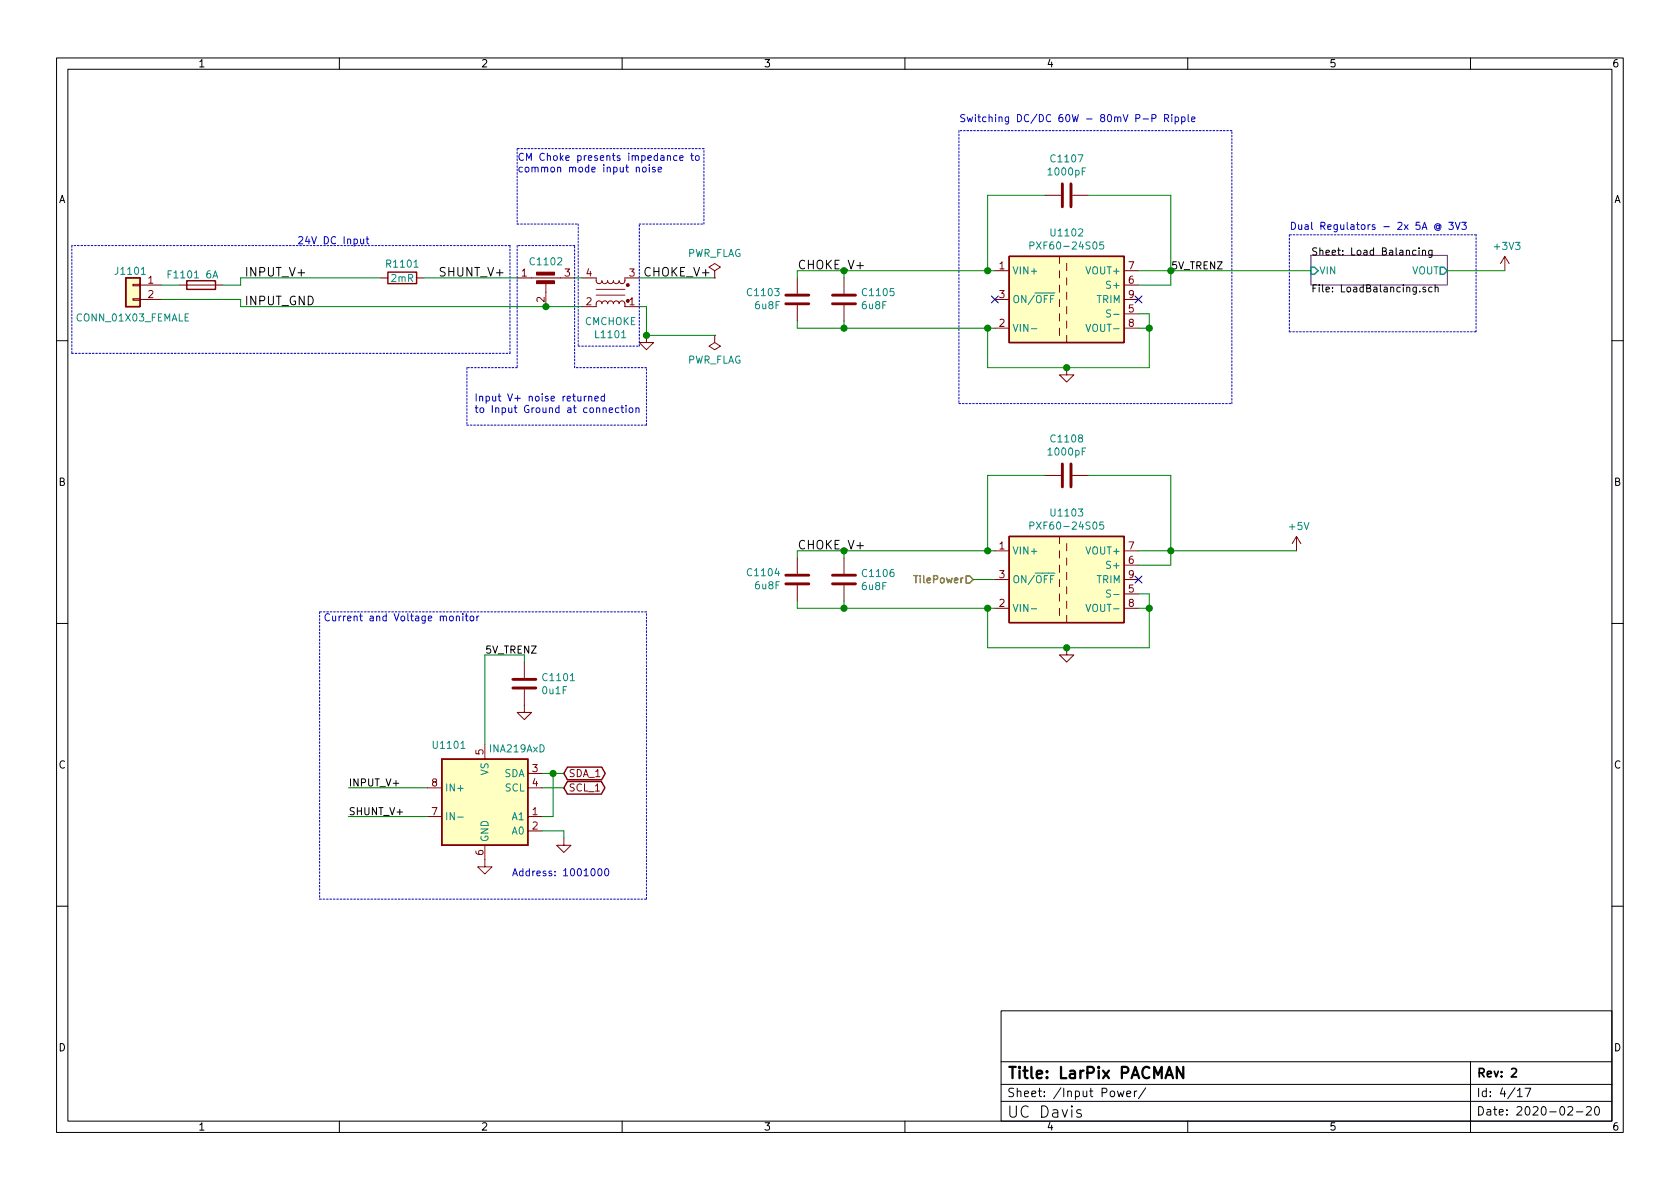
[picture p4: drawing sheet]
<svg xmlns="http://www.w3.org/2000/svg" width="297mm" height="210mm" viewBox="0 0 297 210" stroke-linecap="round" stroke-linejoin="round" font-family="sans-serif">
<g fill="none" stroke="#000" stroke-width=".18">
<path d="M10 10.2h277v190.1h-277zM12 12.2h273v186.1h-273zM60 10.2v2M110 10.2v2M160 10.2v2M210 10.2v2M260 10.2v2M250.4 44.3l-.4-.1-.2 .3 .1 .5h.5M250.9 43.8v.1M250.9 44.2v.9M251 51.5v.1M251.5 44.4l.2-.2 .3 .1 .1 .8"/>
<path d="M251.5 44.2v.9M252.1 50.8h-.4l-.1 .2v.1l.5 .2v.3h-.5M253.2 44.2v1.1l-.2 .2h-.3M253.2 44.3l-.4-.1-.2 .3 .1 .5h.5M253.2 50.8h-.4l-.2 .2 .1 .6h.5M253.7 50.9l.2-.1h.3l.1 .8M253.7 50.4v1.2M10 60.2h2M285 60.2h2M10 110.2h2M285 110.2h2M10 160.2h2"/>
<path d="M177 178.7h108v19.6h-108zM285 160.2h2M60 198.3v2M110 198.3v2M160 198.3v2M177 194.8h108M177 191.8h108M177 187.8h108M191.1 196.3l-.5-.1-.2 .3 .1 .3 .6 .2 .1 .2-.1 .3-.2 .1-.5-.1M197.6 192.9l.3 1 .2-.7 .3 .7 .3-1M199.2 193.4l.7-.1v-.3l-.5-.1-.2 .2 .1 .8h.6M200.6 192.9v1"/>
<path d="M201 192.9l-.3 .1-.1 .2M202.6 192.4l-1.3 1.9M210 198.3v2M260 187.7v12.6M268.3 192.9l.4-.5v1.5M268.3 193.9h.8M269.6 192.4h1l-.6 1.5M277.2 195.8l.6-.1 .2 .1 .1 .3-1 1.1h1M278.7 196.6h1.2M280.5 195.8l.6-.1 .2 .1 .1 .3-1 1.1h1M282.1 195.8l.2-.1a.81 .81 0 0 1 .6 .6 .81 .81 0 0 1-.3 .8l-.2 .1a.81 .81 0 0 1-.5-.6 .81 .81 0 0 1 .2-.8z"/>
</g>
<path d="M267.3 189.1l.5-.2 .3 .2v.3l-.9 1h.9" fill="none" stroke="#000" stroke-width=".3"/>
<path d="M209.2 188.7v2l-1.1-2v2" fill="none" stroke="#000" stroke-width=".4"/>
<path d="M231.8 45.2h24.1v5.2h-24.1z" fill="none" stroke="#840084" stroke-width=".18"/>
<path d="M231.8 47.2h.6l.6 .7-.6 .6h-.6zM254.6 47.2h.7l.6 .7-.6 .6h-.7z" fill="none" stroke="#008484" stroke-width=".25"/>
<g fill="none" stroke="#840000" stroke-width=".18">
<path d="M184.8 34.5h2.8M189.6 34.5h2.8M23.5 52.8h1.3v.3h-1.3zM23.5 50.3h1.3v.2h-1.3zM24.8 50.4h3.8M24.8 53h3.8M31.7 50.4h7.7M67.3 49.1h1.3M73.7 49.1h1.2M91.4 49.1h10.2M96.5 49.9v4.3M102.9 49.1h2.5l.1 .8 .4 .3 .4-.2 .1-.3 .1 .3 .3 .2 .5-.2 .1-.3 .2 .3 .3 .2 .4-.2 .2-.3 .1 .3 .2 .1h.5l.2-.4 .2 .3 .4 .2 .4-.4v-.7h2.5"/>
<path d="M102.9 54.2h2.5l.1-.7 .4-.3 .4 .2 .1 .3 .1-.3 .3-.2 .5 .1 .1 .4 .3-.4 .4-.1 .2 .2 .2 .3 .1-.4 .5-.1 .3 .2 .1 .3 .2-.4 .4-.1 .3 .3 .1 .7h2.5M105.4 52.2h5.1M105.4 51.2h5.1M114.3 59.3v1.3h-1.3l1.3 1.2 1.3-1.2h-1.3M126.4 47.9l1-.7-1-.6-1.1 .6 1.1 .7v1.2M126.4 49.1h.1M126.4 59.3v1.3l-1.1 .6 1.1 .6 1-.6-1-.6M126.4 59.3h.1M141 49.1v2.8M141 54v2.8M149.2 49.1v2.8M149.2 54v2.8"/>
<path d="M175.9 53h2.5M175.9 47.9h2.5M175.9 58h2.5M187.3 45.3v1.3M187.3 47.9v1.2M187.3 50.4v1.3M187.3 53v1.2M187.3 55.5v1.3M187.3 58v1.3M188.6 46.6v1.3M188.6 49.1v1.3M188.6 51.7v1.3"/>
<path d="M188.6 54.2v1.3M188.6 56.8v1.2M188.6 59.3v1.3M198.8 50.4h2.5M198.8 53h2.5M198.8 47.9h2.5M198.8 58h2.5M198.8 55.5h2.5M266.1 45.3l-.8 1.3M266.1 45.3v2.6M266.1 45.3l.7 1.3M188.6 65v1.3h-1.3l1.3 1.3 1.3-1.3h-1.3"/>
<path d="M141 98.7v2.8M149.2 98.7v2.8M175.9 97.4h2.5M184.8 84.1h2.8M187.3 94.9v1.2M187.3 97.4v1.3M187.3 99.9v1.3M188.6 96.1v1.3M188.6 98.7v1.2M189.6 84.1h2.8M198.8 97.4h2.5M198.8 99.9h2.5"/>
<path d="M229.2 94.9l-.7 1.2M229.2 94.9v2.5M229.2 94.9l.8 1.2M92.7 117.1v2.8M141 103.5v2.8M149.2 103.5v2.8M175.9 107.6h2.5M175.9 102.5h2.5M187.3 102.5v1.3M187.3 105v1.3M187.3 107.6v1.2M188.6 114.5v1.3h-1.3l1.3 1.3 1.3-1.3h-1.3"/>
<path d="M188.6 101.2v1.3M188.6 103.8v1.2M188.6 106.3v1.3M188.6 108.8v1.3M198.8 107.6h2.5M198.8 102.5h2.5M198.8 105h2.5M75.6 139.3h2.5M85.7 131.7v2.5M92.7 121.9v4.1h-1.3l1.3 1.2 1.3-1.2h-1.3M93.3 136.8h2.6M93.3 139.3h2.6"/>
<path d="M75.6 144.4h2.5M85.7 149.5v3.8h-1.2l1.2 1.3 1.3-1.3h-1.3M93.3 144.4h2.6M93.3 146.9h2.6M99.7 148.2v1.3h-1.3l1.3 1.2 1.3-1.2h-1.3"/>
</g>
<g fill="#840000" stroke="#840000" stroke-width=".18">
<path d="M94.9 49.7h3.1v.5h-3.1z"/>
<path d="M94.9 48.1h3.1v.5h-3.1z"/>
<circle cx="111" cy="50.4" r=".25"/>
<circle cx="111" cy="53.2" r=".25"/>
</g>
<g fill="none" stroke="#008484" stroke-width=".18">
<path d="M25 48.5h.7M109.9 59.7h.7M182.1 43.4h.6l.1-.2v-.3l-.7-.1v1.2M182.3 58.1h1M185.4 51.8h1.1M186.3 52.3h-.6v1.2M192 57.3l.4 1.3 .4-1.3M195.1 42.8h-.6l-.1 .6 .2-.1h.4l.2 .2-.1 .4-.2 .1-.5-.1M196.4 54.9l-.5-.1-.2 .1v.4l.5 .2 .2 .3-.3 .3-.5-.1M196.9 55.6h1M182.1 93l.6-.1 .1-.2v-.3l-.7-.1v1.3M195.1 92.3h-.6l-.1 .6 .2-.1 .4 .1 .2 .1-.1 .5-.2 .1-.5-.1"/>
<path d="M182.3 107.7h1M185.4 101.3h1.1M186.3 101.8h-.6v1.3M192 106.9l.4 1.2 .4-1.2M196.4 104.4l-.5-.1-.2 .1v.4l.5 .3 .2 .3-.3 .2-.5-.1M196.9 105.1h1M80.9 144.5h1"/>
</g>
<path d="M22.2 49.1h2.6v5.1h-2.6zM33 49.7h5.1v1.5h-5.1zM68.6 48.1h5.1v2.1h-5.1zM178.4 45.3h20.4v15.3h-20.4zM178.4 94.9h20.4v15.2h-20.4zM78.1 134.2h15.2v15.3h-15.2zM100.3 138.2h6l.7 1.1-.7 1.1h-6l-.6-1.1zM100.3 135.7h6.1l.6 1.1-.6 1.1h-6.1l-.6-1.1z" fill="none" stroke="#840000" stroke-width=".25"/>
<g fill="#ffffc2" stroke="#ffffc2" stroke-width=".18">
<path d="M22.2 49.1h2.6v5.1h-2.6z"/>
<path d="M178.4 94.9h20.4v15.2h-20.4z"/>
<path d="M178.4 45.3h20.4v15.3h-20.4z"/>
<path d="M78.1 134.2h15.2v15.3h-15.2z"/>
</g>
<g fill="none" stroke="#840000" stroke-width=".51">
<path d="M187.8 32.5v4.1M189.4 32.5v4.1M138.9 52.2h4.1M138.9 53.7h4.1M147.2 52.2h4.1M147.2 53.7h4.1M187.8 82v4.1M189.4 82v4.1M138.9 101.7h4.1M138.9 103.2h4.1M147.2 101.7h4.1M147.2 103.2h4.1"/>
<path d="M90.7 121.7h4M90.7 120.1h4"/>
</g>
<path d="M161.6 101.8h.7M170.8 101.8h.6l.7 .7-.7 .6h-.6z" fill="none" stroke="#848400" stroke-width=".25"/>
<g fill="none" stroke="#0000c2" stroke-width=".18">
<path d="M112.5 29.7l.2-.1h.3v.8M113.7 29.6h.3l.3 .2v.4l-.3 .2h-.3l-.1-.2zM114.8 29.6v.8M115.8 29.6h-.3l-.2 .1 .1 .2 .4 .2v.3h-.5M116.4 30l.6-.1-.1-.3h-.3l-.2 .1v.7h.5M119.7 27.6l-.4-.1-.2 .3 .1 .5h.5M120.2 27.9l.6-.1-.1-.2-.3-.1-.2 .2v.6h.5M122.1 27.5h.5M122.3 27.1v1.1l.3 .2M123 27.6l.2-.1 .4 .1v.5l-.1 .2-.3 .1-.2-.2zM202.1 21h1M203.7 20.9h.6l.1-.2-.1-.3-.6-.1v1.2"/>
<path d="M205.9 20.9h.6l.1-.2v-.3l-.7-.1v1.2M206.2 20.9l.4 .6M207.2 20.3v.1M207.2 20.7v.8M207.8 20.7h.3l.3 .2-.1 .6h-.5M207.8 20.7v1.2M208.9 20.7h.4l.2 .2-.1 .6h-.5M208.9 20.7v1.2M210.1 20.3v1l.2 .2M210.7 21.1l.6-.1-.1-.3h-.3l-.2 .2v.6h.5M254.5 40a.31 .31 0 0 0-.5-.1 .31 .31 0 0 0 0 .5 .31 .31 0 0 0 .5-.1M254.5 39.8v.5l.1 .1a.55 .55 0 0 0-.3-.9 .55 .55 0 0 0-.7 .7 .61 .61 0 0 0 .4 .5 .61 .61 0 0 0 .7-.1"/>
<path d="M256.2 39.3h.7l-.4 .5 .4 .1v.6l-.2 .1-.5-.1M257.3 39.3l.4 1.3 .5-1.3M258.5 39.3h.7l-.4 .5 .4 .1v.6l-.2 .1-.5-.1M52.8 42l.5-.2 .2 .4-.8 .9h.8M103.3 70.1v.8M103.7 70.1l-.4 .2M104.1 70.2l.2-.1h.3v.8M104.1 70.1v.8M105.2 70.5l.6-.1-.1-.3h-.3l-.2 .1v.7h.5M106.9 70.1h-.4l-.2 .2 .1 .6h.5M106.9 69.6v1.3M107.7 72.5l.6-.1v-.2l-.4-.1-.2 .2 .1 .6h.5"/>
<path d="M109.4 72.2l-.3-.1-.3 .3 .1 .5h.5M109.8 72.1h.5M110 71.7v1.1l.3 .2M110.7 71.7v.1M110.7 72.1v.9M111.4 72.2l.3-.1 .2 .3v.3l-.2 .3-.3-.1-.2-.2zM112.4 72.2l.2-.1 .3 .1 .1 .8M112.4 72.1v.9M79.5 109.1l.2-.2 .4 .2v.4l-.1 .2-.3 .1-.2-.1zM80.7 109.1l.2-.2 .3 .1v.8M80.7 108.9v.9M81.8 108.5v.1"/>
<path d="M81.8 108.9v.9M82.3 108.9h.4M82.4 108.5v1.1l.3 .2M83.2 109.1l.2-.2 .3 .2 .1 .4-.1 .2-.3 .1-.2-.1zM84.3 108.9v.9M84.7 108.9l-.4 .3M90.6 154.9l.5-1.3 .4 1.3M90.8 154.5h.6M92.5 154.1l-.4-.1-.3 .3 .2 .5h.5"/>
</g>
<g fill="none" stroke="#0000c2" stroke-width=".18" stroke-dasharray=".3 .3">
<path d="M91.4 39.6h10.8M91.4 26.3v13.3M102.2 39.6v21.6M113 39.6h11.5M124.5 39.6v-13.3M124.5 26.3h-33.1M169.5 23.1v48.3M217.8 23.1h-48.3M12.7 43.4v19.1M90.2 43.4h-77.5M91.4 43.4v21.6M101.6 43.4h-10.2"/>
<path d="M228 58.7h33M228 41.5v17.2M261 58.7v-17.2M261 41.5h-33M12.7 62.5h77.5M82.5 65v10.2M82.5 75.2h31.8M90.2 62.5v-19.1M91.4 65h-8.9M101.6 65v-21.6M102.2 61.2h10.8M113 61.2v-21.6"/>
<path d="M114.3 75.2v-10.2M114.3 65h-12.7M169.5 71.4h48.3M217.8 71.4v-48.3M56.5 108.2v50.8M114.3 108.2h-57.8M56.5 159h57.8M114.3 159v-50.8"/>
</g>
<g fill="none" stroke="#008400" stroke-width=".18">
<path d="M184.8 34.5h-10.2v13.4M192.4 34.5h14.6v15.9h-5.7M28.6 53h13.9v1.2h60.4M28.6 50.4h3.1M67.3 49.1h-24.8v1.3h-3.1M74.9 49.1h16.5M101.6 49.1h1.3M113 49.1h13.4M113 54.2h1.3v5.1h12.1M141 56.8v1.2h34.9M149.2 47.9v1.2M149.2 56.8v1.2"/>
<path d="M175.9 47.9h-34.9v1.2M201.3 55.5h1.9v9.5h-28.6v-7M201.3 58h1.9M201.3 47.9h30.5M255.9 47.9h10.2M149.2 97.4v1.3M175.9 97.4h-34.9v1.3M184.8 84.1h-10.2v13.3M192.4 84.1h14.6v15.8h-5.7M201.3 97.4h27.9M92.7 117.1v-1.3h-7v15.9M141 106.3v1.3h34.9"/>
<path d="M149.2 106.3v1.3M172.1 102.5h3.8M201.3 105h1.9v9.5h-28.6v-6.9M201.3 107.6h1.9M61.6 139.3h14M95.9 139.3h3.8M95.9 136.8h3.8M97.8 136.8v7.6h-1.9M61.6 144.4h14M95.9 146.9h3.8v1.3"/>
</g>
<path d="M175.3 52.3l1.2 1.3M176.5 52.3l-1.2 1.3M200.7 52.3l1.2 1.3M201.9 52.3l-1.2 1.3M200.7 101.9l1.2 1.2M201.9 101.9l-1.2 1.2" fill="none" stroke="#000084" stroke-width=".18"/>
<g fill="#008400" stroke="#008400" stroke-width=".25">
<circle cx="149.2" cy="107.6" r=".51"/>
<circle cx="114.3" cy="59.3" r=".51"/>
<circle cx="149.2" cy="58" r=".51"/>
<circle cx="96.5" cy="54.2" r=".51"/>
<circle cx="188.6" cy="65" r=".51"/>
<circle cx="203.2" cy="58" r=".51"/>
<circle cx="174.6" cy="47.9" r=".51"/>
<circle cx="174.6" cy="58" r=".51"/>
<circle cx="174.6" cy="97.4" r=".51"/>
<circle cx="174.6" cy="107.6" r=".51"/>
<circle cx="188.6" cy="114.5" r=".51"/>
<circle cx="203.2" cy="107.6" r=".51"/>
<circle cx="207" cy="97.4" r=".51"/>
<circle cx="97.8" cy="136.8" r=".51"/>
</g>
<g font-size="2.8">
<text x="178" y="190.8">Title: LarPix PACMAN</text>
<text x="178" y="197.7">UC Davis</text>
</g>
<g font-size="2.1" fill="#008400">
<text x="141" y="47.6">CHOKE_V+</text>
<text x="141" y="97.1">CHOKE_V+</text>
</g>
<g font-size="2.1">
<text x="43.2" y="54">INPUT_GND</text>
<text x="43.2" y="48.9">INPUT_V+</text>
<text x="77.5" y="48.9">SHUNT_V+</text>
<text x="113.7" y="48.9">CHOKE_V+</text>
<text x="261" y="190.5">Rev: 2</text>
<text x="178" y="194">Sheet: /Input Power/</text>
<text x="261" y="197.3">Date: 2020-02-20</text>
<text x="261" y="194">Id: 4/17</text>
</g>
<g font-size="1.8">
<text x="35" y="11.9">1</text>
<text x="85" y="11.9">2</text>
<text x="135" y="11.9">3</text>
<text x="185" y="11.9">4</text>
<text x="235" y="11.9">5</text>
<text x="285" y="11.9">6</text>
<text x="10.3" y="35.9">A</text>
<text x="285.3" y="35.9">A</text>
<text x="231.8" y="45.2">Sheet: Load Balancing</text>
<text x="231.8" y="51.7">File: LoadBalancing.sch</text>
<text x="10.3" y="85.9">B</text>
<text x="285.3" y="85.9">B</text>
<text x="85.7" y="115.6">5V_TRENZ</text>
<text x="10.3" y="135.9">C</text>
<text x="285.3" y="135.9">C</text>
<text x="61.6" y="139.1">INPUT_V+</text>
<text x="61.6" y="144.1">SHUNT_V+</text>
<text x="10.3" y="185.9">D</text>
<text x="285.3" y="185.9">D</text>
<text x="35" y="199.9">1</text>
<text x="85" y="199.9">2</text>
<text x="135" y="199.9">3</text>
<text x="185" y="199.9">4</text>
<text x="235" y="199.9">5</text>
<text x="285" y="199.9">6</text>
</g>
<g font-size="1.8" fill="#0000c2">
<text x="169.5" y="21.6">Switching DC/DC 60W - 80mV P-P Ripple</text>
<text x="91.4" y="28.4">CM Choke presents impedance to</text>
<text x="91.4" y="30.5">common mode input noise</text>
<text x="228" y="40.6">Dual Regulators - 2x 5A @ 3V3</text>
<text x="54.4" y="43.2">24V DC Input</text>
<text x="83.8" y="71">Input V+ noise returned</text>
<text x="83.8" y="73">to Input Ground at connection</text>
<text x="57.1" y="109.8">Current and Voltage monitor</text>
<text x="92.9" y="154.9">Address: 1001000</text>
</g>
<g font-size="1.8" fill="#008484">
<text x="186" y="28.7">C1107</text>
<text x="185.5" y="31">1000pF</text>
<text x="186" y="41.8">U1102</text>
<text x="68.5" y="47.3">R1101</text>
<text x="93.9" y="46.9">C1102</text>
<text x="121.4" y="45.4">PWR_FLAG</text>
<text x="183" y="44.1">PXF60-24S05</text>
<text x="264.4" y="44.2">+3V3</text>
<text x="20.6" y="48.6">J1101</text>
<text x="29.9" y="49.2">F1101</text>
<text x="36.3" y="49.2">6A</text>
<text x="69.2" y="49.8">2mR</text>
<text x="132.3" y="52.3">C1103</text>
<text x="152.7" y="52.3">C1105</text>
<text x="178.9" y="48.5">VIN+</text>
<text x="178.9" y="53.6">ON/OFF</text>
<text x="192.3" y="48.5">VOUT+</text>
<text x="193.9" y="53.6">TRIM</text>
<text x="196" y="51">S+</text>
<text x="233.2" y="48.5">VIN</text>
<text x="249.6" y="48.5">VOUT</text>
<text x="13.7" y="56.8">CONN_01X03_FEMALE</text>
<text x="103.4" y="57.5">CMCHOKE</text>
<text x="105.4" y="59.8">L1101</text>
<text x="133.6" y="54.7">6u8F</text>
<text x="152.5" y="54.7">6u8F</text>
<text x="178.9" y="58.7">VIN-</text>
<text x="192.7" y="58.7">VOUT-</text>
<text x="121.4" y="64.3">PWR_FLAG</text>
<text x="185.5" y="80.5">1000pF</text>
<text x="186" y="78.2">C1108</text>
<text x="183" y="93.6">PXF60-24S05</text>
<text x="186" y="91.3">U1103</text>
<text x="228" y="93.7">+5V</text>
<text x="132.3" y="101.9">C1104</text>
<text x="178.9" y="98">VIN+</text>
<text x="192.3" y="98">VOUT+</text>
<text x="196" y="100.6">S+</text>
<text x="133.6" y="104.2">6u8F</text>
<text x="152.5" y="104.3">6u8F</text>
<text x="152.7" y="102">C1106</text>
<text x="178.9" y="103.1">ON/OFF</text>
<text x="193.9" y="103.1">TRIM</text>
<text x="178.9" y="108.2">VIN-</text>
<text x="192.7" y="108.2">VOUT-</text>
<text x="96" y="122.7">0u1F</text>
<text x="96.2" y="120.4">C1101</text>
<text x="76.8" y="132.4">U1101</text>
<text x="86.4" y="137.1" transform="rotate(-90 86.4 137.1)">VS</text>
<text x="86.7" y="133">INA219AxD</text>
<text x="89.1" y="137.4">SDA</text>
<text x="78.6" y="139.9">IN+</text>
<text x="89.3" y="139.9">SCL</text>
<text x="78.6" y="145">IN-</text>
<text x="86.4" y="149" transform="rotate(-90 86.4 149)">GND</text>
<text x="90.6" y="145">A1</text>
<text x="90.6" y="147.6">A0</text>
</g>
<g font-size="1.8" fill="#840000">
<text x="176.7" y="47.6">1</text>
<text x="199.5" y="47.6">7</text>
<text x="26.2" y="50.2">1</text>
<text x="26.2" y="52.7">2</text>
<text x="92.2" y="48.9">1</text>
<text x="96.3" y="53.4" transform="rotate(-90 96.3 53.4)">2</text>
<text x="99.8" y="48.9">3</text>
<text x="103.6" y="54">2</text>
<text x="103.6" y="48.9">4</text>
<text x="111.3" y="54">1</text>
<text x="111.3" y="48.9">3</text>
<text x="176.7" y="52.7">3</text>
<text x="199.5" y="50.2">6</text>
<text x="199.5" y="52.7">9</text>
<text x="176.7" y="57.8">2</text>
<text x="199.5" y="55.2">5</text>
<text x="199.5" y="57.8">8</text>
<text x="176.7" y="97.1">1</text>
<text x="199.5" y="99.7">6</text>
<text x="199.5" y="97.1">7</text>
<text x="176.7" y="107.3">2</text>
<text x="176.7" y="102.2">3</text>
<text x="199.5" y="104.8">5</text>
<text x="199.5" y="107.3">8</text>
<text x="199.5" y="102.2">9</text>
<text x="85.5" y="133.5" transform="rotate(-90 85.5 133.5)">5</text>
<text x="94.1" y="136.5">3</text>
<text x="100.5" y="137.4">SDA_1</text>
<text x="76.3" y="139.1">8</text>
<text x="94.1" y="139.1">4</text>
<text x="100.5" y="139.9">SCL_1</text>
<text x="76.3" y="144.1">7</text>
<text x="94.1" y="144.1">1</text>
<text x="94.1" y="146.7">2</text>
<text x="85.5" y="151.2" transform="rotate(-90 85.5 151.2)">6</text>
</g>
<text font-size="1.8" fill="#008400" x="207" y="47.6">5V_TRENZ</text>
<text font-size="1.8" fill="#848400" x="162.2" y="103.1">TilePower</text>
</svg>
